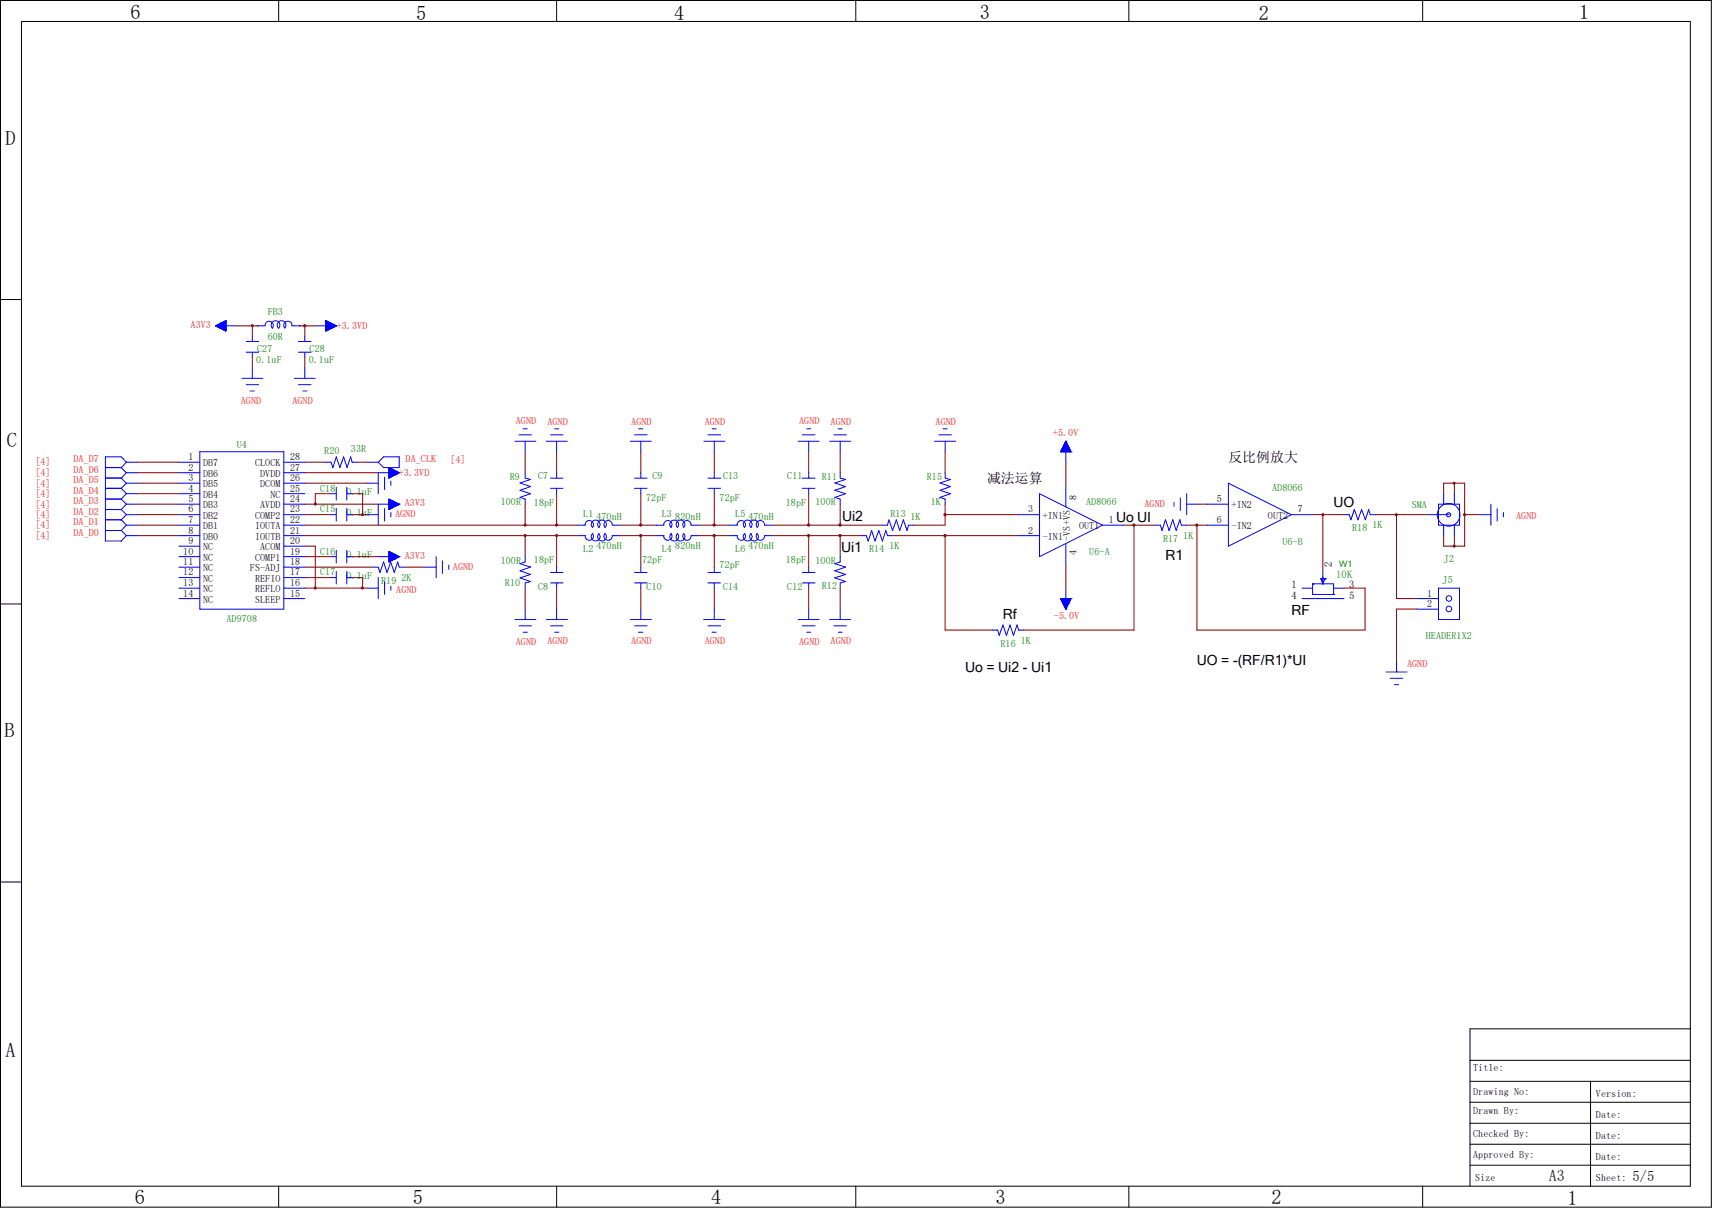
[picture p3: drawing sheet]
<svg xmlns="http://www.w3.org/2000/svg" width="297mm" height="210mm" viewBox="0 0 297 210" stroke-linecap="round" stroke-linejoin="round" font-family="sans-serif">
<g fill="none" stroke="#800000" stroke-width=".17">
<path d="M41.1 56.6h3.6M43.8 56.6h.1M43.8 56.6v1.8M44.7 56.6h.1M52 56.6h.1M52 56.6h2.7M52.9 56.6h.1M52.9 56.6v1.8M43.8 62v1.8M52.9 62v1.8M91.1 78.4v3.6M96.6 78.4v3.6"/>
<path d="M111.2 78.4v3.6M123.9 78.4v3.6M140.3 78.4v3.6M145.8 78.4v3.6M164 78.4v3.6M23.7 91.1h7.3M23.7 93h7.3M23.7 89.3h7.3M23.7 87.5h7.3M23.7 83.9h7.3M23.7 80.2h7.3M23.7 82h7.3"/>
<path d="M23.7 85.7h7.3M52.9 91.1h47.3M52.9 93h47.3M52.9 89.3h4.5M52.9 87.5h12.7M52.9 83.9h10.9M52.9 94.8h1.8v7.3M52.9 80.2h3.6M52.9 82h12.7M52.9 96.6h4.5M52.9 98.4h11.8M57.4 85.7h-2.7v1.8"/>
<path d="M61.1 89.3h2.7M61.1 85.7h1.8v3.6M61.1 96.6h4.5M62 80.2h1.8M70.2 98.4h3.6M91.1 87.5v3.6M91.1 93v3.6M96.6 85.7v5.4M96.6 93v5.4M107.5 91.1h6.4M107.5 93h6.4M111.2 85.7v5.4"/>
<path d="M111.2 93v5.4M121.2 91.1h5.4M121.2 93h5.4M123.9 85.7v5.4M123.9 93v5.4M133.9 91.1h19.1M133.9 93h15.5M140.3 85.7v5.4M140.3 93v5.4M145.8 87.5v3.6M145.8 93v3.6M154.9 93h21.8"/>
<path d="M164 87.5v3.6h-5.5M164 93v16.3h8.1M164 89.3h12.7M184.9 80.2v4M184.9 98.1v4M194.9 91.1h5.5M196.7 91.1v18.2h-19.1M205.9 91.1h3.6M207.6 91.1v18.2h29.2v-7.2h-3.6M207.6 87.5h1.9M227.7 89.3h5.5M229.5 89.3v10.1"/>
<path d="M238.6 89.3h9.1M242.3 89.3v14.6h3.6M250.4 85.7v-1.8h3.7v10.9h-3.7v-1.8M252.3 83.9v1.8M252.3 93v1.8M254.1 89.3h2.7M52.9 102.1h10.9M52.9 100.2h4.5M61.1 100.2h1.8v1.9M91.1 102.1v3.6M96.6 102.1v3.6M111.2 102.1v3.6"/>
<path d="M123.9 102.1v3.6M140.3 102.1v3.6M145.8 102.1v3.6M245.9 105.7h-3.6v9.1"/>
</g>
<circle cx="91.1" cy="91.1" r=".18" fill="#800000"/>
<circle cx="91.1" cy="91.1" r=".18" fill="none" stroke="#800000" stroke-width=".17"/>
<circle cx="91.1" cy="92.9" r=".18" fill="#800000"/>
<circle cx="91.1" cy="92.9" r=".18" fill="none" stroke="#800000" stroke-width=".17"/>
<circle cx="96.6" cy="91.1" r=".18" fill="#800000"/>
<circle cx="96.6" cy="91.1" r=".18" fill="none" stroke="#800000" stroke-width=".17"/>
<circle cx="96.6" cy="92.9" r=".18" fill="#800000"/>
<circle cx="96.6" cy="92.9" r=".18" fill="none" stroke="#800000" stroke-width=".17"/>
<circle cx="111.1" cy="91.1" r=".19" fill="#800000"/>
<circle cx="111.1" cy="91.1" r=".19" fill="none" stroke="#800000" stroke-width=".17"/>
<circle cx="111.1" cy="92.9" r=".19" fill="#800000"/>
<circle cx="111.1" cy="92.9" r=".19" fill="none" stroke="#800000" stroke-width=".17"/>
<circle cx="123.9" cy="91.1" r=".19" fill="#800000"/>
<circle cx="123.9" cy="91.1" r=".19" fill="none" stroke="#800000" stroke-width=".17"/>
<circle cx="123.9" cy="92.9" r=".19" fill="#800000"/>
<circle cx="123.9" cy="92.9" r=".19" fill="none" stroke="#800000" stroke-width=".17"/>
<circle cx="140.3" cy="91.1" r=".19" fill="#800000"/>
<circle cx="140.3" cy="91.1" r=".19" fill="none" stroke="#800000" stroke-width=".17"/>
<circle cx="140.3" cy="92.9" r=".19" fill="#800000"/>
<circle cx="140.3" cy="92.9" r=".19" fill="none" stroke="#800000" stroke-width=".17"/>
<circle cx="145.7" cy="91.1" r=".19" fill="#800000"/>
<circle cx="145.7" cy="91.1" r=".19" fill="none" stroke="#800000" stroke-width=".17"/>
<circle cx="145.7" cy="92.9" r=".19" fill="#800000"/>
<circle cx="145.7" cy="92.9" r=".19" fill="none" stroke="#800000" stroke-width=".17"/>
<circle cx="163.9" cy="89.3" r=".18" fill="#800000"/>
<circle cx="163.9" cy="89.3" r=".18" fill="none" stroke="#800000" stroke-width=".17"/>
<circle cx="163.9" cy="92.9" r=".19" fill="#800000"/>
<circle cx="163.9" cy="92.9" r=".19" fill="none" stroke="#800000" stroke-width=".17"/>
<circle cx="196.7" cy="91.1" r=".19" fill="#800000"/>
<circle cx="196.7" cy="91.1" r=".19" fill="none" stroke="#800000" stroke-width=".17"/>
<circle cx="252.3" cy="83.9" r=".17" fill="#800000"/>
<circle cx="252.3" cy="83.9" r=".17" fill="none" stroke="#800000" stroke-width=".17"/>
<circle cx="252.3" cy="94.8" r=".17" fill="#800000"/>
<circle cx="252.3" cy="94.8" r=".17" fill="none" stroke="#800000" stroke-width=".17"/>
<circle cx="254.1" cy="89.3" r=".18" fill="#800000"/>
<circle cx="254.1" cy="89.3" r=".18" fill="none" stroke="#800000" stroke-width=".17"/>
<circle cx="229.5" cy="89.3" r=".17" fill="#800000"/>
<circle cx="229.5" cy="89.3" r=".17" fill="none" stroke="#800000" stroke-width=".17"/>
<circle cx="207.6" cy="91.1" r=".19" fill="#800000"/>
<circle cx="207.6" cy="91.1" r=".19" fill="none" stroke="#800000" stroke-width=".17"/>
<circle cx="62.9" cy="102" r=".18" fill="#800000"/>
<circle cx="62.9" cy="102" r=".18" fill="none" stroke="#800000" stroke-width=".17"/>
<circle cx="54.7" cy="102" r=".18" fill="#800000"/>
<circle cx="54.7" cy="102" r=".18" fill="none" stroke="#800000" stroke-width=".17"/>
<circle cx="54.7" cy="87.5" r=".18" fill="#800000"/>
<circle cx="54.7" cy="87.5" r=".18" fill="none" stroke="#800000" stroke-width=".17"/>
<circle cx="62.9" cy="89.3" r=".17" fill="#800000"/>
<circle cx="62.9" cy="89.3" r=".17" fill="none" stroke="#800000" stroke-width=".17"/>
<circle cx="43.8" cy="56.5" r=".17" fill="#800000"/>
<circle cx="43.8" cy="56.5" r=".17" fill="none" stroke="#800000" stroke-width=".17"/>
<circle cx="52.9" cy="56.5" r=".18" fill="#800000"/>
<circle cx="52.9" cy="56.5" r=".18" fill="none" stroke="#800000" stroke-width=".17"/>
<circle cx="242.2" cy="89.3" r=".17" fill="#800000"/>
<circle cx="242.2" cy="89.3" r=".17" fill="none" stroke="#800000" stroke-width=".17"/>
<g fill="none" stroke="#00f" stroke-width=".17">
<path d="M37.4 56.6h3.7M37.4 56.6l1.8 .8M37.4 56.6l1.8-1v1.8M37.4 56.5v.1M37.5 56.5v.1h1.7M37.5 56.5h1.7M37.6 56.4v.3M37.6 56.7h1.6M37.8 56.8h1.4M37.8 56.3v.4M37.8 56.3v.5M37.8 56.3h1.4"/>
<path d="M37.9 56.3v.5M37.9 56.3v.6h1.3M38 56.3h1.2M38 56.2v.7M38.1 56.2v.7h1.1M38.1 56.2h1.1M38.2 57h1M38.2 56.2v.7M38.3 56.1v.9M38.4 56v1.1h.8M38.4 56h.8M38.4 56v1.1"/>
<path d="M38.5 56v1.1h.7M38.6 56h.6M38.6 55.9v1.3M38.8 55.8v1.4M38.8 55.8v1.5h.4M38.9 55.8h.3M38.9 55.8v1.5M38.9 55.8v1.6h.3M39 55.8h.2M39 55.7v1.7M39.1 55.7l.1 1.7M39.2 55.7h.1"/>
<path d="M39.2 55.9h-.5v1.3h.5M39.2 56.4h-1.5v.3M39.2 56.1h-.9v.9M42.7 59.3h2.2M43.8 58.4v.9M44.7 56.6h1.3a.72 .72 0 0 1 .9-.8 .72 .72 0 0 1 .4 1.1h-.1M49.4 56.9a.75 .75 0 0 0 0-1 .75 .75 0 0 0-1 0 .75 .75 0 0 0 0 1 .76 .76 0 0 0-.1-1 .76 .76 0 0 0-1 0 .76 .76 0 0 0-.1 1M50.6 56.6a.71 .71 0 0 0-.9-.8 .71 .71 0 0 0-.3 1.1M50.7 56.6h1.3M51.8 59.3h2.2M52.9 58.4v.9M54.7 56.6h3.6"/>
<path d="M56.5 57.4h.1M56.5 57.4h.3M56.5 57.3h.4M56.5 57.2h.6M56.5 57.1h.9M56.5 57h1.1M56.5 56.9h1.2M56.5 56.9h1.3M56.5 56.8h1.5M56.5 56.5h1.7v.1M56.5 56.4h1.6v.3M56.5 56.3h1.4v.5"/>
<path d="M56.5 56.3h1.2v.6M56.5 56.2h1.1v.7M56.5 56.1h1v.9M56.5 56h.8v1.1M56.5 56h.7v1.1M56.5 55.9h.5v1.3M56.5 55.8h.4v1.5M56.5 55.8h.2v1.6M56.5 55.7l.1 1.7M56.7 55.7v1.7M56.8 55.8v1.5M57 55.8v1.4"/>
<path d="M57.1 55.9v1.3M57.2 56v1.1h-.7M57.4 56.1v.9M57.6 56.2v.7M57.7 56.2v.7M57.8 56.3v.5M58 56.3v.4M58.1 56.4v.3h-1.6M58.3 56.5l-1.8 .1M58.3 56.6h.1M58.3 56.6l-1.8 .8M58.3 56.6l-1.8-1v1.8"/>
<path d="M34.7 78.4h14.5v27.3h-14.5zM42 65.7h3.6M42.7 61.1h2.2M42.7 66.8h2.2M43.4 67.9h.8M43.8 61.1v.9M43.8 63.8v1.9M51.1 65.7h3.6M51.8 61.1h2.2M51.8 66.8h2.2M52.5 67.9h.8M52.9 61.1v.9"/>
<path d="M52.9 63.8v1.9M89.3 76.6h3.7M90 75.5h2.2M90.8 74.4h.7M91.1 76.6v1.8M94.8 76.6h3.6M95.5 75.5h2.2M96.2 74.4h.7M96.6 76.6v1.8M109.3 76.6h3.7M110.1 75.5h2.2M110.8 74.4h.7"/>
<path d="M111.2 76.6v1.8M122.1 76.6h3.6M122.8 75.5h2.2M123.5 74.4h.7M123.9 76.6v1.8M138.5 76.6h3.6M139.2 75.5h2.2M140 74.4h.6M140.3 76.6v1.8M143.9 76.6h3.7M144.7 75.5h2.2M145.4 74.4h.7"/>
<path d="M145.8 76.6v1.8M162.1 76.6h3.7M162.9 75.5h2.2M163.6 74.4h.7M164 76.6v1.8M184 78.4h.1M184 78.4h1.8M184.1 78.3h1.6v.1M184.1 78.2v.2M184.1 78.2h1.6M184.1 78.4v-.3h1.6v.3M184.1 78h1.5"/>
<path d="M184.2 78h1.4v.4M184.2 77.9v.5M184.2 77.9h1.3M184.3 77.9h1.2v.5M184.3 77.8v.6M184.3 77.8h1.2M184.4 77.7h1.1v.7M184.4 77.6v.8M184.4 77.6h1M184.4 78.4v-.9h1v.9M184.4 77.5h.9M184.5 77.4h.8v1"/>
<path d="M184.5 77.3v1.1M184.5 77.3h.8M184.6 77.3h.6v1.1M184.6 77.2v1.2M184.6 77.2h.6M184.7 77.1h.5v1.3M184.7 77v1.4M184.7 77h.4M184.7 77h.4v1.4M184.7 76.9v1.5M184.7 76.9h.3M184.8 76.8h.2v1.6"/>
<path d="M184.8 76.8v1.6M184.8 76.8h.2M184.9 76.7l.1 1.7M184.9 76.6v1.8M184.9 76.6h.1M184.9 76.6v3.6M184.9 76.6l-.9 1.8M184.9 76.6l.9 1.8M185.8 78.4h.1M18.3 84.8h2.7M18.3 83h2.7M18.3 81.2h2.7"/>
<path d="M18.3 86.6h2.7M18.3 88.4h2.7M18.3 90.2h2.7M18.3 92.1h2.7M21 81.2l.9 .8M21 83l.9 .9M21 84.8l.9 .9M21 86.6l.9 .9M21 88.4l.9 .9M21 90.2l.9 .9M21 92.1l.9 .9M21.9 80.2h1.8"/>
<path d="M21.9 82h1.8M21.9 83.9h1.8M21.9 85.7h1.8M21.9 87.5h1.8M21.9 89.3h1.8M21.9 91.1h1.8M21.9 93h1.8M21.9 80.2l-.9 1M21.9 80.2l-.9-.9h-2.7v14.6h2.7l.9-.9M21.9 82l-.9 1M21.9 83.9l-.9 .9M21.9 85.7l-.9 .9"/>
<path d="M21.9 87.5l-.9 .9M21.9 89.3l-.9 .9M21.9 91.1l-.9 1M31 80.2h3.7M31 82h3.7M31 83.9h3.7M31 85.7h3.7M31 87.5h3.7M31 89.3h3.7M31 91.1h3.7M31 93h3.7M31 94.8h3.7"/>
<path d="M31 96.6h3.7M31 98.4h3.7M49.2 80.2h3.7M49.2 82h3.7M49.2 83.9h3.7M49.2 85.7h3.7M49.2 87.5h3.7M49.2 89.3h3.7M49.2 91.1h3.7M49.2 93h3.7M49.2 94.8h3.7M49.2 96.6h3.7"/>
<path d="M49.2 98.4h3.7M56.5 80.2h.9l.3 1 .6-1.9 .7 1.9 .6-1.9 .6 1.9 .6-1.9 .3 .9h.9M57.4 85.7h.9M57.4 89.3h.9M57.4 96.6h.9M58.3 84.6v2.2M58.3 88.3v2.1M58.3 95.5v2.2M58.3 99.2v2.1M60.2 85.7h.9M60.2 89.3h.9M60.2 96.6h.9"/>
<path d="M60.2 84.6v2.2M60.2 88.3v2.1M60.2 95.5v2.2M60.2 99.2v2.1M63.8 80.2h1.8M63.8 83.9h1.8M63.8 89.3h1.8M64.7 98.4h.9l.3 1 .6-1.9 .6 1.9 .7-1.9 .6 1.9 .6-1.9 .3 .9h.9M65.6 96.6h3.7M65.6 80.2l.9-.9h2.8v1.9h-2.8zM66.7 82.8v2.2M66.7 88.3v2.1"/>
<path d="M67.5 81.3h.3v1.5M67.5 86.8h.3v1.5M67.5 95.9h.3v1.4M67.5 95.7l1.8 .9-1.8 .9zM67.5 81.2l1.8 .8-1.8 1zM67.5 86.6l1.8 .9-1.8 .9zM67.5 97.5h.1M67.5 97.4h.2M67.5 97.3h.4M67.5 96h.5v1.3h-.5M67.5 97.2h.7M67.5 97.1h.8"/>
<path d="M67.5 97.1h1M67.5 97h1.1M67.5 96.9h1.2M67.5 96.8h1.5M67.5 96.7h1.7M67.5 96.6h1.6v.1M67.5 96.5h1.5v.3M67.5 96.4h1.3v.4M67.5 96.3h1.2v.6M67.5 96.3h1v.7M67.5 96.2h.9v.9M67.5 96.1h.7v1"/>
<path d="M67.5 96h.6v1.2M67.5 95.8h.1v1.6M67.5 95.8v1.7M67.5 86.7v1.7M67.5 81.2h.1v1.6M67.5 86.7h.1v1.6M67.5 81.4h.5v1.3h-.5M67.5 86.9h.5v1.3h-.5M67.5 81.4h.6v1.2M67.5 86.9h.6v1.2M67.5 81.5h.7v1M67.5 87h.7v1"/>
<path d="M67.5 81.6h.9v.9M67.5 87.1h.9v.8M67.5 81.7h1v.7M67.5 87.2h1v.7M67.5 81.7h1.2v.6M67.5 87.2h1.2v.6M67.5 81.8h1.3v.5M67.5 87.3h1.3v.5M67.5 81.9h1.5v.3M67.5 87.4h1.5v.3M67.5 82h1.6v.1M67.5 87.4h1.6v.2"/>
<path d="M67.5 88.4h.1M67.5 88.3h.2M67.5 88.3h.4M67.5 88.1h.7M67.5 88h.8M67.5 87.9h1.1M67.5 87.8h1.2M67.5 87.8h1.4M67.5 87.6h1.7M67.5 82.9h.1M67.5 82.8h.2M67.5 82.8h.4"/>
<path d="M67.5 82.6h.7M67.5 82.5h.8M67.5 82.4h1.1M67.5 82.3h1.4M67.5 82.2h1.5M67.5 82.1h1.7M67.5 81.2v1.7M67.6 81.2v1.7M67.6 86.7v1.6M67.6 95.8v1.7M67.7 81.3v1.5M67.7 86.7v1.6"/>
<path d="M67.7 95.8v1.6M67.8 83.5v.7M67.8 88.9v.8M67.9 81.4v1.3M67.9 86.8v1.4M67.9 95.9v1.4M68 81.4v1.3M68 86.9v1.2M68 96v1.2M68.2 81.5v1.1M68.2 87v1.1M68.2 96.1v1.1"/>
<path d="M68.3 81.6v.9M68.3 87v1M68.3 96.1v1M68.5 81.7v.8h-1M68.5 87.1v.8h-1M68.5 96.2v.8M68.6 81.7v.7M68.6 87.2v.6M68.6 96.3v.6M68.7 81.8v.5h-1.2M68.7 87.2v.6M68.7 96.4v.5"/>
<path d="M68.9 96.4v.4h-1.4M68.9 81.9v.3M68.9 87.3v.4M69 82v.2M69 87.4v.2l-1.5 .1M69 96.5v.2M69.2 82v.1M69.2 87.5h.1M69.2 96.6h.1M69.3 96.6h.1M69.3 87.5h.1M69.3 82h.1"/>
<path d="M69.3 82h-3.7v3.7M69.3 87.5h-3.7v3.6M73.8 98.4h1.8M75.6 96.6v3.6M76.8 97.3v2.2M77.9 98.1v.7M91.1 82v1l.9 .2-1.8 .6 1.8 .7-1.8 .6 1.8 .6-1.8 .6 .9 .3v.9M91.1 96.6v.9l-.9 .3 1.8 .6-1.8 .7 1.8 .6-1.8 .6 1.8 .6-.9 .3v.9M95.5 84.8h2.2M95.5 83h2.2M95.5 99.4h2.2M96.6 82v1"/>
<path d="M96.6 84.8v.9M96.6 98.4v1M100.2 91.1h1.3M100.2 93h1.3M101.5 91.1a.72 .72 0 0 1 .9-.7 .72 .72 0 0 1 .4 1.1M102.8 92.6a.71 .71 0 0 1-.3 1.1 .71 .71 0 0 1-.9-.7M103.9 91.5a.76 .76 0 0 0 0-1 .76 .76 0 0 0-1.1 0 .76 .76 0 0 0 0 1M103.9 92.6a.76 .76 0 0 1 0 1.1 .76 .76 0 0 1-1.1 0 .76 .76 0 0 1 0-1.1M104.9 91.5a.76 .76 0 0 0 0-1 .76 .76 0 0 0-1 0 .76 .76 0 0 0 0 1M104.9 92.6a.72 .72 0 0 0 .4 1.1 .72 .72 0 0 0 .9-.7M105 92.6a.76 .76 0 0 1 0 1.1 .76 .76 0 0 1-1.1 0 .76 .76 0 0 1 0-1.1M106.2 93h1.3"/>
<path d="M107.5 91.1h-1.3a.72 .72 0 0 0-.9-.7 .72 .72 0 0 0-.4 1.1M110.1 84.8h2.2M110.1 83h2.2M110.1 99.4h2.2M111.2 82v1M111.2 84.8v.9M111.2 98.4v1M113.9 91.1h1.3M115.2 91.1a.72 .72 0 0 1 .9-.7 .72 .72 0 0 1 .3 1.1h.1M116.4 92.6a.71 .71 0 0 1-.3 1.1 .71 .71 0 0 1-.9-.7h-1.3M117.5 91.5a.76 .76 0 0 0 0-1 .76 .76 0 0 0-1.1 0 .76 .76 0 0 0 0 1M117.5 92.6a.75 .75 0 0 1 0 1.1 .75 .75 0 0 1-1 0 .75 .75 0 0 1 0-1.1"/>
<path d="M118.6 92.6a.72 .72 0 0 0 .4 1.1 .72 .72 0 0 0 .9-.7M118.6 92.6a.76 .76 0 0 1 0 1.1 .76 .76 0 0 1-1.1 0 .76 .76 0 0 1 0-1.1M119.8 91.1a.71 .71 0 0 0-.9-.7 .71 .71 0 0 0-.3 1.1 .76 .76 0 0 0 0-1 .76 .76 0 0 0-1.1 0 .76 .76 0 0 0 0 1M119.9 91.1h1.3M119.9 93h1.3M122.8 84.8h2.2M122.8 83h2.2M122.8 99.4h2.2M123.9 82v1M123.9 84.8v.9M123.9 98.4v1M126.6 91.1h1.3"/>
<path d="M126.6 93h1.3M127.9 91.1a.72 .72 0 0 1 .9-.7 .72 .72 0 0 1 .4 1.1M129.2 92.6a.71 .71 0 0 1-.4 1.1 .71 .71 0 0 1-.9-.7M130.3 91.5a.76 .76 0 0 0-.1-1 .76 .76 0 0 0-1 0 .76 .76 0 0 0 0 1M130.3 92.6a.75 .75 0 0 1 0 1.1 .75 .75 0 0 1-1.1 0 .75 .75 0 0 1 0-1.1M131.4 91.5a.76 .76 0 0 0-.1-1 .76 .76 0 0 0-1 0 .76 .76 0 0 0 0 1M131.4 92.6h-.1a.72 .72 0 0 0 .4 1.1 .72 .72 0 0 0 .9-.7M131.4 92.6a.75 .75 0 0 1 0 1.1 .75 .75 0 0 1-1.1 0 .75 .75 0 0 1 0-1.1M132.6 91.1a.71 .71 0 0 0-.9-.7 .71 .71 0 0 0-.4 1.1M132.6 91.1h1.3M132.6 93h1.3M139.2 84.8h2.2"/>
<path d="M139.2 83h2.2M139.2 99.4h2.2M140.3 82v1M140.3 84.8v.9M140.3 98.4v1M145.8 82v1l.9 .2-1.9 .6 1.9 .7-1.9 .6 1.9 .6-1.9 .6 1 .3v.9M145.8 96.6v.9l-1 .3 1.9 .6-1.9 .7 1.9 .6-1.9 .6 1.9 .6-.9 .3v.9M149.4 93h.9l.3 .9 .6-1.8 .6 1.8 .6-1.8 .7 1.8 .6-1.8 .3 .9h.9M153 91.1h1l.2-.9 .7 1.9 .6-1.9 .6 1.9 .6-1.9 .7 1.9 .2-1h.9M164 82v1l.9 .2-1.8 .6 1.8 .7-1.8 .6 1.8 .6-1.8 .6 .9 .3v.9M176.7 89.3h3.6M176.7 93h3.6"/>
<path d="M180.3 85.7l11 5.4-11 5.5zM184.9 84.2v3.7M184.9 94.4v3.7M191.3 91.1h3.6M200.4 91.1h.9l.3 1 .6-1.9 .6 1.9 .7-1.9 .5 1.9 .7-1.9 .2 .9h1M203.7 87.2v.7M204.8 86.4v2.2M205.9 87.5h1.7M205.9 85.7v3.6M209.5 87.5h3.6M209.5 91.1h3.6M213.1 83.9l10.9 5.4-10.9 5.5z"/>
<path d="M224 89.3h3.7M229.5 99.4v1.8M233.2 89.3h.9l.3 .9 .5-1.8 .7 1.8 .6-1.8 .7 1.8 .5-1.8 .3 .9h.9M247.7 89.3h3.7M249.6 87.5h3.6v3.6h-3.6zM250.4 85.7v1.8M250.4 91.1v1.9M252.3 85.7v1.8M252.3 91.1v1.9M256.8 89.3h1.9M258.7 87.5v3.6M259.7 88.3v2.1"/>
<path d="M260.8 88.9v.8M31 100.2h3.7M31 102.1h3.7M31 103.9h3.7M49.2 100.2h3.7M49.2 102.1h3.7M49.2 103.9h3.7M57.4 100.2h.9M60.2 100.2h.9M63.8 102.1h1.8M65.6 100.2v3.7M66.7 101v2.2"/>
<path d="M67.8 101.7v.7M89.3 107.5h3.7M90 108.6h2.2M90.8 109.7h.7M91.1 105.7v1.8M94.8 107.5h3.6M95.5 101.2h2.2M95.5 108.6h2.2M96.2 109.7h.7M96.6 101.2v.9M96.6 105.7v1.8M109.3 107.5h3.7"/>
<path d="M110.1 101.2h2.2M110.1 108.6h2.2M110.8 109.7h.7M111.2 101.2v.9M111.2 105.7v1.8M122.1 107.5h3.6M122.8 101.2h2.2M122.8 108.6h2.2M123.5 109.7h.7M123.9 101.2v.9M123.9 105.7v1.8M138.5 107.5h3.6"/>
<path d="M139.2 101.2h2.2M139.2 108.6h2.2M140 109.7h.6M140.3 101.2v.9M140.3 105.7v1.8M143.9 107.5h3.7M144.7 108.6h2.2M145.4 109.7h.7M145.8 105.7v1.8M172.1 109.3h1l.3 1 .6-1.8 .6 1.8 .6-1.8 .6 1.8 .6-1.8 .3 .8h.9M184 103.9h.1M184 103.9h1.8"/>
<path d="M184 103.9l.9 1.8M184 104h1.8M184.1 103.9v.2h1.6v-.2M184.1 104.1h1.6M184.1 103.9v.3M184.1 104.3h1.5M184.2 103.9v.5M184.2 104.4h1.3M184.3 103.9v.6M184.3 104.6h1.2M184.4 103.9v.7h1.1v-.7M184.4 104.7h1"/>
<path d="M184.4 103.9v.9h.9M184.5 103.9v1.1M184.5 105h.8M184.6 103.9v1.3M184.6 105.2h.6M184.7 103.9v1.4M184.7 103.9v1.5M184.7 105.3h.4M184.7 105.4h.3M184.8 103.9v1.7M184.8 105.6h.2M184.9 103.9v1.8"/>
<path d="M184.9 105.7h.1M184.9 102.1v3.6M185 103.9l-.1 1.8M185 103.9v1.6h-.2M185.1 103.9v1.4h-.4M185.2 103.9v1.3h-.5M185.2 103.9v1.2h-.6M185.3 103.9v1h-.8M185.4 103.9v.9h-1M185.5 103.9v.6h-1.2M185.6 103.9v.4h-1.4M185.7 103.9v.3h-1.6"/>
<path d="M185.8 103.9h.1M185.8 103.9l-.9 1.8M225.9 102.1h1.8M225.9 103.9h7.3M227.7 101.3h.1M227.7 103.2h.1M227.7 101.3h3.7v1.9M227.7 101.3v1.9M227.7 103.2h3.7M229.2 100.5h.1M229.2 100.5l.3 .8 .4-.8M229.2 100.5h.7"/>
<path d="M229.9 100.5h.1M231.4 103.2h.1M231.4 102.1h1.8M240.5 116.6h3.6M241.2 117.7h2.1M241.9 118.8h.8M242.3 114.8v1.8M245.9 105.7h3.7M245.9 103.9h3.7M249.6 102.1h3.6v5.4h-3.6z"/>
<circle cx="251.3" cy="89.3" r=".36"/>
<circle cx="251.3" cy="89.3" r="1.97"/>
<circle cx="251.4" cy="103.9" r=".49"/>
<circle cx="251.4" cy="105.7" r=".49"/>
</g>
<g fill="none" stroke="#000" stroke-width=".17">
<path d="M.1 .1h296.8v209.4h-296.8zM3.7 3.7h289.5v202.2h-289.5zM48.3 .1v3.6M96.6 .1v3.6M148.5 .1v3.6M195.8 .1v3.6M246.8 .1v3.6M.1 52h3.6M.1 104.8h3.6M.1 153.1h3.6M293.2 178.6h-38.2v27.3M255 184h38.2"/>
<path d="M255 187.7h38.2M255 191.3h38.2M255 194.9h38.2M255 198.6h38.2M275.9 187.7v18.2M48.3 205.9v3.6M96.6 205.9v3.6M148.5 205.9v3.6M195.8 205.9v3.6M246.8 205.9v3.6M255 202.2h38.2"/>
</g>
<g font-size="3.5">
<text x="22.6" y="3.2">6</text>
<text x="72.2" y="3.4">5</text>
<text x="117" y="3.4">4</text>
<text x="170" y="3.2">3</text>
<text x="218.4" y="3.4">2</text>
<text x="273.9" y="3.2">1</text>
<text x="1" y="25.2">D</text>
<text x="1.2" y="77.5">C</text>
<text x=".8" y="127.9">B</text>
<text x="1" y="183.5">A</text>
<text x="23.4" y="209">6</text>
<text x="71.6" y="209">5</text>
<text x="123.4" y="209">4</text>
<text x="172.7" y="209">3</text>
<text x="220.6" y="209">2</text>
<text x="271.9" y="209.1">1</text>
</g>
<text font-size="2.8" x="268.7" y="205">A3</text>
<text font-size="2.5" x="283.2" y="205">5/5</text>
<g font-size="2.4">
<text x="171.2" y="83.9">减法运算</text>
<text x="213.1" y="80.2">反比例放大</text>
<text x="231.4" y="88.1">UO</text>
<text x="145.9" y="95.7">Ui1</text>
<text x="146.1" y="90.4">Ui2</text>
<text x="193.6" y="90.6">Uo UI</text>
<text x="202.2" y="97.2">R1</text>
<text x="174" y="107.4">Rf</text>
<text x="224" y="106.8">RF</text>
<text x="167.4" y="116.6">Uo = Ui2 - Ui1</text>
<text x="207.6" y="115.4">UO = -(RF/R1)*UI</text>
</g>
<g font-size="1.8">
<text x="231.1" y="98.4" transform="rotate(-90 231.1 98.4)">2</text>
<text x="224" y="102.1">1</text>
<text x="224" y="103.9">4</text>
<text x="234.1" y="102.1">3</text>
<text x="234.1" y="103.9">5</text>
</g>
<text font-size="1.8" fill="#008000" x="231.8" y="100.4">10K</text>
<g font-size="1.7" fill="#f00">
<text x="33.1" y="56.9">A3V3</text>
<text x="58.4" y="57.1">+3.3VD</text>
<text x="41.8" y="70.2">AGND</text>
<text x="50.7" y="70.2">AGND</text>
<text x="89.5" y="73.7">AGND</text>
<text x="95" y="73.8">AGND</text>
<text x="109.5" y="73.8">AGND</text>
<text x="122.3" y="73.8">AGND</text>
<text x="138.6" y="73.7">AGND</text>
<text x="144.1" y="73.8">AGND</text>
<text x="162.3" y="73.8">AGND</text>
<text x="182.7" y="75.7">+5.0V</text>
<text x="6.1" y="80.8">[4]</text>
<text x="6.1" y="82.6">[4]</text>
<text x="12.7" y="80.2">DA_D7</text>
<text x="12.7" y="82">DA_D6</text>
<text x="12.7" y="83.9">DA_D5</text>
<text x="69.2" y="82.6">+3.3VD</text>
<text x="70.4" y="80.2">DA_CLK</text>
<text x="78.1" y="80.4">[4]</text>
<text x="6.1" y="84.5">[4]</text>
<text x="6.1" y="86.2">[4]</text>
<text x="6.1" y="88.1">[4]</text>
<text x="6.1" y="89.9">[4]</text>
<text x="12.7" y="85.7">DA_D4</text>
<text x="12.7" y="87.5">DA_D3</text>
<text x="12.7" y="89.3">DA_D2</text>
<text x="68.5" y="89.7">AGND</text>
<text x="70.2" y="87.9">A3V3</text>
<text x="198.5" y="88.1">AGND</text>
<text x="6.1" y="91.7">[4]</text>
<text x="6.1" y="93.6">[4]</text>
<text x="12.7" y="91.1">DA_D1</text>
<text x="12.7" y="93">DA_D0</text>
<text x="263" y="90">AGND</text>
<text x="70.2" y="97">A3V3</text>
<text x="78.6" y="99">AGND</text>
<text x="68.7" y="103">AGND</text>
<text x="182.8" y="107.4">-5.0V</text>
<text x="89.5" y="111.9">AGND</text>
<text x="95" y="111.8">AGND</text>
<text x="109.5" y="111.8">AGND</text>
<text x="122.3" y="111.8">AGND</text>
<text x="138.6" y="111.9">AGND</text>
<text x="144.1" y="111.8">AGND</text>
<text x="244.1" y="115.7">AGND</text>
</g>
<g font-size="1.7" fill="#008000">
<text x="46.4" y="54.7">FB3</text>
<text x="46.4" y="58.9">60R</text>
<text x="44.4" y="63.1">0.1uF</text>
<text x="44.6" y="61.1">C27</text>
<text x="53.6" y="63.1">0.1uF</text>
<text x="53.7" y="61.1">C28</text>
<text x="41.1" y="77.7">U4</text>
<text x="56.3" y="78.8">R20</text>
<text x="60.9" y="78.4">33R</text>
<text x="88.4" y="83.4">R9</text>
<text x="93.3" y="83.2">C7</text>
<text x="113.2" y="83.2">C9</text>
<text x="125.4" y="83.2">C13</text>
<text x="136.6" y="83.2">C11</text>
<text x="142.6" y="83.4">R11</text>
<text x="160.8" y="83.4">R15</text>
<text x="55.5" y="88.9">C15</text>
<text x="55.5" y="85.3">C18</text>
<text x="60.1" y="89.5">0.1uF</text>
<text x="60.1" y="85.9">0.1uF</text>
<text x="86.9" y="87.7">100R</text>
<text x="92.6" y="87.9">18pF</text>
<text x="101.2" y="89.7">L1</text>
<text x="112.1" y="87">72pF</text>
<text x="114.8" y="89.7">L3</text>
<text x="124.8" y="87">72pF</text>
<text x="127.6" y="89.7">L5</text>
<text x="136.3" y="87.9">18pF</text>
<text x="141.5" y="87.7">100R</text>
<text x="154.5" y="89.8">R13</text>
<text x="161.5" y="87.7">1K</text>
<text x="188.4" y="87.7">AD8066</text>
<text x="220.7" y="85.2">AD8066</text>
<text x="244.9" y="88.1">SMA</text>
<text x="101.2" y="95.9">L2</text>
<text x="103.5" y="90.3">470nH</text>
<text x="103.5" y="95.3">470nH</text>
<text x="114.8" y="95.9">L4</text>
<text x="117.1" y="90.3">820nH</text>
<text x="117.1" y="95.3">820nH</text>
<text x="127.6" y="95.9">L6</text>
<text x="129.8" y="90.3">470nH</text>
<text x="129.8" y="95.3">470nH</text>
<text x="150.8" y="95.8">R14</text>
<text x="154.3" y="95.3">1K</text>
<text x="157.9" y="90.3">1K</text>
<text x="201.8" y="94">R17</text>
<text x="205.3" y="93.5">1K</text>
<text x="222.5" y="94.6">U6-B</text>
<text x="234.6" y="92.2">R18</text>
<text x="238.1" y="91.7">1K</text>
<text x="55.5" y="96.3">C16</text>
<text x="55.5" y="99.9">C17</text>
<text x="60.1" y="96.8">0.1uF</text>
<text x="60.1" y="100.5">0.1uF</text>
<text x="66.1" y="101.3">R</text>
<text x="67" y="101.3">19</text>
<text x="69.6" y="100.8">2K</text>
<text x="86.9" y="97.9">100R</text>
<text x="87.6" y="101.7">R10</text>
<text x="92.6" y="97.7">18pF</text>
<text x="111.4" y="97.7">72pF</text>
<text x="124.8" y="98.6">72pF</text>
<text x="136.3" y="97.7">18pF</text>
<text x="141.5" y="97.9">100R</text>
<text x="189" y="96.3">U6-A</text>
<text x="250.3" y="101.2">J5</text>
<text x="250.5" y="97.5">J2</text>
<text x="39.3" y="107.9">AD9708</text>
<text x="93.3" y="102.4">C8</text>
<text x="112.2" y="102.4">C10</text>
<text x="125.4" y="102.4">C14</text>
<text x="136.6" y="102.4">C12</text>
<text x="142.6" y="102.3">R12</text>
<text x="173.6" y="112.2">R16</text>
<text x="177.1" y="111.7">1K</text>
<text x="247.4" y="110.8">HEADER1X2</text>
</g>
<g font-size="1.7">
<text x="32.7" y="79.9">1</text>
<text x="32.7" y="81.7">2</text>
<text x="32.7" y="83.5">3</text>
<text x="35.2" y="80.9">DB7</text>
<text x="35.2" y="82.8">DB6</text>
<text x="44.2" y="80.9">CLOCK</text>
<text x="45.1" y="82.8">DVDD</text>
<text x="50.3" y="83.5">26</text>
<text x="50.3" y="81.7">27</text>
<text x="50.3" y="79.9">28</text>
<text x="32.7" y="85.3">4</text>
<text x="32.7" y="87.2">5</text>
<text x="32.7" y="88.9">6</text>
<text x="35.2" y="84.6">DB5</text>
<text x="35.2" y="86.4">DB4</text>
<text x="35.2" y="88.2">DB3</text>
<text x="45.1" y="88.2">AVDD</text>
<text x="45.1" y="84.6">DCOM</text>
<text x="46.9" y="86.4">NC</text>
<text x="50.3" y="88.9">23</text>
<text x="50.3" y="87.2">24</text>
<text x="50.3" y="85.3">25</text>
<text x="178.4" y="88.9">3</text>
<text x="186.8" y="86.8" transform="rotate(-90 186.8 86.8)">8</text>
<text x="211.1" y="87.2">5</text>
<text x="213.7" y="88.2">+IN2</text>
<text x="225.1" y="88.9">7</text>
<text x="32.7" y="90.8">7</text>
<text x="32.7" y="92.6">8</text>
<text x="32.7" y="94.4">9</text>
<text x="35.2" y="90">DB2</text>
<text x="35.2" y="91.9">DB1</text>
<text x="35.2" y="93.7">DB0</text>
<text x="35.2" y="95.5">NC</text>
<text x="44.2" y="93.7">IOUTB</text>
<text x="44.2" y="91.9">IOUTA</text>
<text x="44.2" y="90">COMP2</text>
<text x="45.1" y="95.5">ACOM</text>
<text x="50.3" y="94.4">20</text>
<text x="50.3" y="92.6">21</text>
<text x="50.3" y="90.8">22</text>
<text x="178.4" y="92.6">2</text>
<text x="180.9" y="90">+IN1</text>
<text x="180.9" y="93.7">-IN1</text>
<text x="185.6" y="93.9" transform="rotate(-90 185.6 93.9)">-VS+VS</text>
<text x="187.2" y="91.9">OUT1</text>
<text x="192.4" y="90.8">1</text>
<text x="211.1" y="90.8">6</text>
<text x="213.7" y="91.9">-IN2</text>
<text x="220" y="90">OUT2</text>
<text x="31.8" y="96.3">10</text>
<text x="31.8" y="98.1">11</text>
<text x="31.8" y="99.9">12</text>
<text x="31.8" y="101.7">13</text>
<text x="35.2" y="97.3">NC</text>
<text x="35.2" y="99.1">NC</text>
<text x="35.2" y="101">NC</text>
<text x="43.3" y="99.1">FS-ADJ</text>
<text x="44.2" y="101">REFIO</text>
<text x="44.2" y="97.3">COMP1</text>
<text x="50.3" y="101.7">16</text>
<text x="50.3" y="99.9">17</text>
<text x="50.3" y="98.1">18</text>
<text x="50.3" y="96.3">19</text>
<text x="186.8" y="96.4" transform="rotate(-90 186.8 96.4)">4</text>
<text x="31.8" y="103.5">14</text>
<text x="35.2" y="102.8">NC</text>
<text x="35.2" y="104.6">NC</text>
<text x="44.2" y="104.6">SLEEP</text>
<text x="44.2" y="102.8">REFLO</text>
<text x="50.3" y="103.5">15</text>
<text x="247.6" y="103.5">1</text>
<text x="247.6" y="105.3">2</text>
<text x="255.6" y="185.8">Title:</text>
<text x="255.6" y="190">Drawing No:</text>
<text x="276.9" y="190.4">Version:</text>
<text x="255.6" y="193.3">Drawn By:</text>
<text x="255.6" y="197.3">Checked By:</text>
<text x="276.9" y="194">Date:</text>
<text x="276.9" y="197.7">Date:</text>
<text x="255.6" y="201">Approved By:</text>
<text x="276.9" y="201.3">Date:</text>
<text x="255.9" y="205">Size</text>
<text x="276.9" y="205">Sheet:</text>
</g>
<text font-size="1.5" fill="#008000" x="232.3" y="98.4">W1</text>
</svg>
